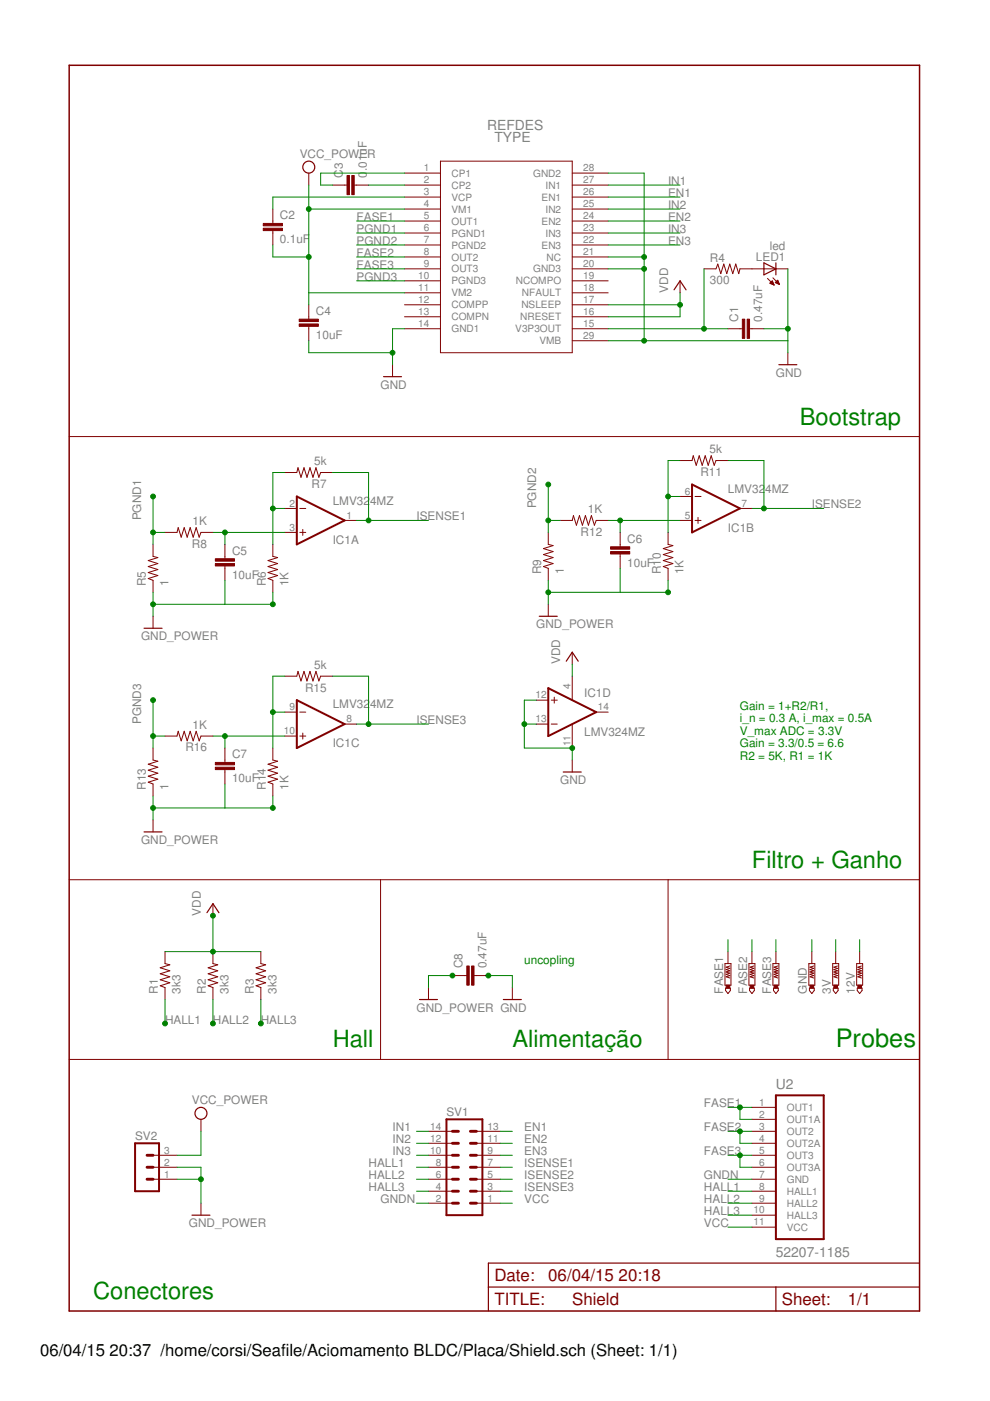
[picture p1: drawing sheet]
<svg xmlns="http://www.w3.org/2000/svg" width="210mm" height="297mm" viewBox="0 0 210 297" stroke-linecap="round" stroke-linejoin="round" font-family="sans-serif">
<g fill="none" stroke="#800000" stroke-width=".21">
<path d="M65.5 36.7v2.5M70.5 39.2h3.1M75.1 39.2h3M85.8 36.7h7.6M85.8 39.2h7.6M93.4 34.2h27.9v40.6h-27.9zM121.3 36.7h7.6M121.3 39.2h7.6M57.8 44.3v3.1M57.8 48.9v3M85.8 41.8h7.6M85.8 46.9h7.6"/>
<path d="M85.8 51.9h7.6M85.8 57h7.6M85.8 44.3h7.6M85.8 49.4h7.6M85.8 54.5h7.6M85.8 59.5h7.6M121.3 41.8h7.6M121.3 46.9h7.6M121.3 51.9h7.6M121.3 57h7.6M121.3 44.3h7.6M121.3 49.4h7.6"/>
<path d="M121.3 54.5h7.6M121.3 59.5h7.6M144.2 59.5v2.6M149.3 57h2.5l.4-1 .6 2 .7-2 .6 2 .6-2 .7 2 .6-2 .6 2 .3-1h10.1M162.7 59l1.4 1.4M163.4 59.9h.5M163.5 59.8h.3M163.6 59.6h.2M163.9 58.9l1.4 1.4M164.4 59.9l.5-.5 .4 .9zM164.4 59.9h.7M164.5 59.8h.5"/>
<path d="M164.7 59.6h.3M164.8 59.5h.1M65.5 64.6v3.1M65.5 69.2v3M83.2 77.3v2.6M85.8 67.2h7.6M85.8 64.6h7.6M85.8 69.7h7.6M85.8 62.1h7.6M121.3 67.2h7.6M121.3 64.6h7.6M121.3 69.7h7.6"/>
<path d="M121.3 62.1h7.6M121.3 72.2h7.6M154.3 69.7h3.1M158.9 69.7h3.1M163.2 60l.5-.5 .4 .9zM163.3 60h.6M163.4 60.1h.6M163.7 60.2h.3M164 60.4h.1M164.5 60h.6M164.8 60.1h.4M165.1 60.2h.1"/>
<path d="M167 74.8v2.5M14.7 92.6h180.3M144.2 97.6h2.5l.3-1 .6 2.1 .7-2.1 .6 2.1 .6-2.1 .7 2.1 .6-2.1 .6 2.1 .4-1.1h2.5M32.4 115.4v2.6l1.1 .2-2.1 .7 2.1 .6-2.1 .6 2.1 .7-2.1 .6 2.1 .6-2.1 .7 1 .3v2.6M35 112.9h2.5l.3-1 .6 2 .7-2 .6 2 .6-2 .7 2 .6-2 .6 2 .4-1h2.5M47.7 115.4v3.1M47.7 120v3M57.8 115.4v2.6l1.1 .2-2.1 .7 2.1 .6-2.1 .6 2.1 .7-2.1 .6 2.1 .6-2.1 .7 1 .3v2.6M60.4 100.2h2.5l.3-1 .6 2 .7-2 .6 2 .6-2 .7 2 .6-2 .6 2 .4-1h2.5M60.4 112.9h2.5M60.4 107.8h2.5M63.6 112.9h1.2"/>
<path d="M63.6 107.8h1.2M64.2 112.2v1.3M73.1 110.3h2.5M116.2 112.9v2.5l1.1 .3-2.1 .6 2.1 .6-2.1 .7 2.1 .6-2.1 .7 2.1 .6-2.1 .6 1 .4v2.5M118.8 110.3h2.5l.3-1 .6 2.1 .7-2.1 .6 2.1 .6-2.1 .7 2.1 .6-2.1 .6 2.1 .4-1.1h2.5M131.5 112.9v3M131.5 117.5v3M141.6 112.9v2.5l1.1 .3-2.1 .6 2.1 .6-2.1 .7 2.1 .6-2.1 .7 2.1 .6-2.1 .6 1 .4v2.5M144.2 110.3h2.5M144.2 105.3h2.5M147.4 110.3h1.2M147.4 105.3h1.2"/>
<path d="M148 109.7v1.3M156.9 107.8h2.5M32.4 130.7v2.5M116.2 128.1v2.6M121.3 138.3v2.5M32.4 158.6v2.5l1.1 .3-2.1 .6 2.1 .7-2.1 .6 2.1 .6-2.1 .7 2.1 .6-2.1 .6 1 .4v2.6M35 156.1h2.5l.3-1.1 .6 2.1 .7-2.1 .6 2.1 .6-2.1 .7 2.1 .6-2.1 .6 2.1 .4-1h2.5M47.7 158.6v3M57.8 158.6v2.5l1.1 .3-2.1 .6 2.1 .7-2.1 .6 2.1 .6-2.1 .7 2.1 .6-2.1 .6 1 .4v2.6M60.4 143.4h2.5l.3-1.1 .6 2.1 .7-2.1 .6 2.1 .6-2.1 .7 2.1 .6-2.1 .6 2.1 .4-1h2.5M60.4 156.1h2.5M60.4 151h2.5"/>
<path d="M63.6 156.1h1.2M63.6 151h1.2M64.2 155.4v1.3M73.1 153.5h2.5M113.7 153.5h2.5M113.7 148.4h2.5M116.9 153.5h1.3M116.9 148.4h1.3M117.5 147.8v1.3M121.3 143.4v5M121.3 153.5v5.1M126.4 151h2.5"/>
<path d="M32.4 173.8v2.6M47.7 163.2v3M121.3 161.1v2.6M14.7 186.5h180.3M45.1 191.6v2.5M80.7 186.5v38.1M141.6 186.5v38.1M35 201.8v2.5l1 .3-2 .6 2 .6-2 .7 2 .6-2 .6 2 .7-2 .6 1 .4v2.5M45.1 201.8v2.5l1.1 .3-2.1 .6 2.1 .6-2.1 .7 2.1 .6-2.1 .6 2.1 .7-2.1 .6 1 .4v2.5M55.3 201.8v2.5l1 .3-2 .6 2 .6-2 .7 2 .6-2 .6 2 .7-2 .6 1 .4v2.5M90.8 209.4v2.5M95.9 206.8h3.1"/>
<path d="M100.5 206.8h3M108.6 209.4v2.5M153.7 204.3h1.3v4.6h-1.3zM153.8 209.5h1.1v.5l-.6 .7-.5-.7zM154.3 201.8v2.5M154.7 204.8l-.7 .3 .7 .2-.7 .3 .7 .2-.7 .3 .7 .2-.7 .3 .7 .2-.7 .3 .7 .2M158.8 204.3h1.3v4.6h-1.3zM158.9 209.5h1v.5l-.5 .7-.5-.7zM159.4 201.8v2.5M159.8 204.8l-.8 .3 .8 .2-.8 .3 .8 .2-.8 .3 .8 .2-.8 .3 .8 .2-.8 .3 .8 .2M163.9 204.3h1.2v4.6h-1.2zM164 209.5h1v.5l-.5 .7-.5-.7z"/>
<path d="M164.5 201.8v2.5M164.9 204.8l-.8 .3 .8 .2-.8 .3 .8 .2-.8 .3 .8 .2-.8 .3 .8 .2-.8 .3 .8 .2M171.5 204.3h1.3v4.6h-1.3zM171.6 209.5h1v.5l-.5 .7-.5-.7zM172.1 201.8v2.5M172.5 204.8l-.8 .3 .8 .2-.8 .3 .8 .2-.8 .3 .8 .2-.8 .3 .8 .2-.8 .3 .8 .2M176.6 204.3h1.2v4.6h-1.2zM176.7 209.5h1v.5l-.5 .7-.5-.7zM177.2 201.8v2.5M177.6 204.8l-.8 .3 .8 .2-.8 .3 .8 .2-.8 .3 .8 .2-.8 .3 .8 .2-.8 .3 .8 .2M181.6 204.3h1.3v4.6h-1.3zM181.8 209.5h1v.5l-.5 .7-.5-.7z"/>
<path d="M182.3 201.8v2.5M182.6 204.8l-.7 .3 .7 .2-.7 .3 .7 .2-.7 .3 .7 .2-.7 .3 .7 .2-.7 .3 .7 .2M14.7 224.6h180.3M42.6 237.3v2.6M90.8 239.9h5.1M101 239.9h5.1M159.4 234.8h5.1M159.4 237.3h5.1M159.4 239.9h5.1M32.4 244.9h5.1M32.4 247.5h5.1M32.4 250h5.1"/>
<path d="M42.6 255.1v2.5M90.8 242.4h5.1M90.8 244.9h5.1M90.8 247.5h5.1M90.8 250h5.1M90.8 252.6h5.1M90.8 255.1h5.1M101 242.4h5.1M101 244.9h5.1M101 247.5h5.1M101 250h5.1M101 252.6h5.1"/>
<path d="M101 255.1h5.1M159.4 242.4h5.1M159.4 244.9h5.1M159.4 247.5h5.1M159.4 250h5.1M159.4 252.6h5.1M159.4 255.1h5.1M159.4 257.6h5.1M159.4 260.2h5.1"/>
</g>
<path d="M62.9 105.3l10.2 5-10.2 5.1zM146.7 102.7l10.2 5.1-10.2 5.1zM62.9 148.4l10.2 5.1-10.2 5.1zM116.2 145.9l10.2 5.1-10.2 5.1zM94.7 237.3h7.6v20.3h-7.6zM164.5 232.2h10.1v30.5h-10.1zM28.6 242.4h5.1v10.2h-5.1z" fill="none" stroke="#800000" stroke-width=".42"/>
<g fill="none" stroke="#800000" stroke-width=".25">
<path d="M162 55.7l2.5 1.3-2.5 1.3zM164.5 55.7v2.6M81.3 79.9h3.8M142.9 61.4l1.3-1.9 1.3 1.9M165.1 77.3h3.9M30.5 133.2h3.9M114.3 130.7h3.9M120.1 140.2l1.2-1.9 1.3 1.9M30.5 176.4h3.9M119.4 163.7h3.8M43.9 193.5l1.2-1.9 1.3 1.9M88.9 211.9h3.9"/>
<path d="M106.7 211.9h3.8M40.7 257.6h3.8M103.5 272.9h91.5M164.5 272.9v5.1M195 267.8h-91.5v10.2"/>
<circle cx="65.5" cy="35.4" r="1.27"/>
<circle cx="42.6" cy="236.1" r="1.27"/>
</g>
<g fill="#800000" stroke="#800000" stroke-width=".21">
<path d="M158.4 67.7h.5v4h-.5z"/>
<path d="M157.4 67.7h.5v4h-.5z"/>
<path d="M55.8 48.4h4.1v.5h-4.1z"/>
<path d="M55.8 47.4h4.1v.5h-4.1z"/>
<path d="M74.6 37.2h.5v4.1h-.5z"/>
<path d="M73.6 37.2h.5v4.1h-.5z"/>
<path d="M63.4 68.7h4.1v.5h-4.1z"/>
<path d="M63.4 67.7h4.1v.5h-4.1z"/>
<path d="M45.7 119.5h4v.5h-4z"/>
<path d="M45.7 118.5h4v.5h-4z"/>
<path d="M129.5 116.9h4v.6h-4z"/>
<path d="M129.5 115.9h4v.5h-4z"/>
<path d="M45.7 162.7h4v.5h-4z"/>
<path d="M45.7 161.6h4v.6h-4z"/>
<path d="M100 204.8h.5v4.1h-.5z"/>
<path d="M99 204.8h.5v4.1h-.5z"/>
<path d="M154 208.9h.7v.6h-.7z"/>
<path d="M159 208.9h.8v.6h-.8z"/>
<path d="M164.1 208.9h.8v.6h-.8z"/>
<path d="M171.7 208.9h.8v.6h-.8z"/>
<path d="M176.8 208.9h.8v.6h-.8z"/>
<path d="M181.9 208.9h.7v.6h-.7z"/>
</g>
<g fill="none" stroke="#800000" stroke-width=".61">
<path d="M95.9 239.9h1.3M99.7 239.9h1.3M31.2 250h1.2M31.2 244.9h1.2M31.2 247.5h1.2M95.9 250h1.3M95.9 252.6h1.3M95.9 255.1h1.3M95.9 242.4h1.3M95.9 244.9h1.3M95.9 247.5h1.3M99.7 250h1.3"/>
<path d="M99.7 252.6h1.3M99.7 255.1h1.3M99.7 242.4h1.3M99.7 244.9h1.3M99.7 247.5h1.3"/>
</g>
<path d="M14.7 13.8h180.3v264.2h-180.3z" fill="none" stroke="#800000" stroke-width=".32"/>
<g fill="none" stroke="#008000" stroke-width=".21">
<path d="M65.5 39.2v25.4M78.1 39.2h7.7M85.8 36.7h-17.8v2.5h2.5M128.9 36.7h7.7v35.5M128.9 39.2h15.3M57.8 51.9v2.6h7.7M65.5 44.3h20.3M75.6 54.5h10.2M75.6 57h10.2M75.6 46.9h10.2M75.6 49.4h10.2M75.6 51.9h10.2"/>
<path d="M75.6 59.5h10.2M85.8 41.8h-28v2.5M128.9 54.5h7.7M128.9 57h7.7M128.9 46.9h15.3M128.9 41.8h15.3M128.9 44.3h15.3M128.9 49.4h15.3M128.9 51.9h15.3M149.3 57v12.7M167 57v17.8M65.5 72.2v2.6h17.7"/>
<path d="M65.5 62.1h20.3M85.8 69.7h-2.6v7.6M128.9 69.7h25.4M128.9 72.2h38.1M128.9 64.6h15.3M144.2 62.1v5.1h-15.3M162 69.7h5M144.2 97.6h-2.6v15.3M154.3 97.6h7.7v10.2M32.4 105.3v10.1M32.4 112.9h2.6M45.1 112.9h15.3"/>
<path d="M47.7 112.9v2.5M57.8 107.8h2.6M60.4 100.2h-2.6v15.2M70.5 100.2h7.6v10.1M75.6 110.3h15.2M116.2 102.7v10.2M116.2 110.3h2.6M128.9 110.3h15.3M131.5 110.3v2.6M141.6 105.3h2.6M159.4 107.8h15.2M32.4 125.6v5.1"/>
<path d="M47.7 123v5.1M57.8 125.6v2.5h-25.4M116.2 123v5.1M131.5 120.5v5.1M141.6 123v2.6h-25.4M32.4 148.4v10.2M32.4 156.1h2.6M45.1 156.1h15.3M47.7 156.1v2.5M57.8 151h2.6M60.4 143.4h-2.6v15.2M70.5 143.4h7.6v10.1"/>
<path d="M75.6 153.5h15.2M111.2 153.5h2.5M113.7 148.4h-2.5v10.2h10.1v2.5M121.3 140.8v2.6M32.4 168.8v5M47.7 166.2v5.1M57.8 168.8v2.5h-25.4M45.1 194.1v7.7M154.3 199.2v2.6M159.4 199.2v2.6M164.5 199.2v2.6M172.1 199.2v2.6"/>
<path d="M177.2 199.2v2.6M182.3 199.2v2.6M35 201.8h20.3M35 211.9v5.1M45.1 211.9v5.1M55.3 211.9v5.1M95.9 206.8h-5.1v2.6M103.5 206.8h5.1v2.6M42.6 239.9v5h-5.1M88.3 239.9h2.5M106.1 239.9h2.5M154.3 239.9h5.1"/>
<path d="M154.3 234.8h5.1M156.9 234.8v2.5h2.5M156.9 239.9v2.5h2.5M37.5 250h5.1M37.5 247.5h5.1v7.6M88.3 250h2.5M88.3 255.1h2.5M88.3 247.5h2.5M88.3 252.6h2.5M88.3 244.9h2.5M88.3 242.4h2.5M106.1 250h2.5"/>
<path d="M106.1 255.1h2.5M106.1 247.5h2.5M106.1 252.6h2.5M106.1 244.9h2.5M106.1 242.4h2.5M154.3 250h5.1M154.3 255.1h5.1M154.3 257.6h5.1M154.3 252.6h5.1M154.3 244.9h5.1M156.9 244.9v2.6h2.5M154.3 260.2h5.1"/>
</g>
<g fill="#008000" stroke="#008000" stroke-width=".21">
<circle cx="83.2" cy="74.8" r=".51"/>
<circle cx="136.6" cy="57" r=".51"/>
<circle cx="136.6" cy="72.2" r=".51"/>
<circle cx="136.6" cy="54.5" r=".51"/>
<circle cx="167" cy="69.7" r=".51"/>
<circle cx="103.5" cy="206.8" r=".51"/>
<circle cx="42.6" cy="250" r=".51"/>
<circle cx="121.3" cy="158.6" r=".51"/>
<circle cx="111.2" cy="153.5" r=".51"/>
<circle cx="144.2" cy="64.6" r=".51"/>
<circle cx="45.1" cy="194.1" r=".51"/>
<circle cx="45.1" cy="201.8" r=".51"/>
<circle cx="149.3" cy="69.7" r=".51"/>
<circle cx="55.3" cy="217" r=".51"/>
<circle cx="35" cy="217" r=".51"/>
<circle cx="45.1" cy="217" r=".51"/>
<circle cx="156.9" cy="244.9" r=".51"/>
<circle cx="156.9" cy="239.9" r=".51"/>
<circle cx="156.9" cy="234.8" r=".51"/>
<circle cx="162" cy="107.8" r=".51"/>
<circle cx="78.1" cy="153.5" r=".51"/>
<circle cx="32.4" cy="148.4" r=".51"/>
<circle cx="32.4" cy="156.1" r=".51"/>
<circle cx="32.4" cy="105.3" r=".51"/>
<circle cx="32.4" cy="112.9" r=".51"/>
<circle cx="116.2" cy="102.7" r=".51"/>
<circle cx="116.2" cy="110.3" r=".51"/>
<circle cx="57.8" cy="107.8" r=".51"/>
<circle cx="78.1" cy="110.3" r=".51"/>
<circle cx="47.7" cy="112.9" r=".51"/>
<circle cx="141.6" cy="105.3" r=".51"/>
<circle cx="131.5" cy="110.3" r=".51"/>
<circle cx="57.8" cy="151" r=".51"/>
<circle cx="47.7" cy="156.1" r=".51"/>
<circle cx="57.8" cy="171.3" r=".51"/>
<circle cx="32.4" cy="171.3" r=".51"/>
<circle cx="57.8" cy="128.1" r=".51"/>
<circle cx="32.4" cy="128.1" r=".51"/>
<circle cx="141.6" cy="125.6" r=".51"/>
<circle cx="116.2" cy="125.6" r=".51"/>
<circle cx="95.9" cy="206.8" r=".51"/>
<circle cx="65.5" cy="44.3" r=".51"/>
<circle cx="65.5" cy="54.5" r=".51"/>
</g>
<text font-size="5.4" fill="#008000" x="177.2" y="222.1">Probes</text>
<g font-size="5" fill="#008000">
<text x="169.6" y="90">Bootstrap</text>
<text x="159.4" y="184">Filtro + Ganho</text>
<text x="70.5" y="222.1">Hall</text>
<text x="108.6" y="222.1">Alimentação</text>
<text x="19.7" y="275.4">Conectores</text>
</g>
<g font-size="3.6" fill="#800000">
<text x="104.8" y="271.6">Date:</text>
<text x="116.2" y="271.6">06/04/15</text>
<text x="131.2" y="271.6">20:18</text>
<text x="104.8" y="276.7">TITLE:</text>
<text x="121.3" y="276.7">Shield</text>
<text x="165.8" y="276.7">Sheet:</text>
<text x="179.7" y="276.7">1/1</text>
</g>
<g font-size="3.5">
<text x="8.5" y="287.5">06/04/15</text>
<text x="23.2" y="287.5">20:37 /home/corsi/Seafile/Aciomamento BLDC/Placa/Shield.sch (Sheet: 1/1)</text>
</g>
<g font-size="2.9" fill="#808080">
<text x="103.3" y="27.6">REFDES</text>
<text x="104.8" y="30.1">TYPE</text>
<text x="164.5" y="231">U2</text>
<text x="164.5" y="266.5">52207-1185</text>
</g>
<g font-size="2.5" fill="#808080">
<text x="63.6" y="33.5">VCC_POWER</text>
<text x="72.7" y="37.7" transform="rotate(-90 72.7 37.7)">C3</text>
<text x="77.8" y="37.7" transform="rotate(-90 77.8 37.7)">0</text>
<text x="77.8" y="36.3" transform="rotate(-90 77.8 36.3)">.01uF</text>
<text x="141.6" y="41.8">EN1</text>
<text x="141.6" y="39.2">IN1</text>
<text x="59.4" y="46.5">C2</text>
<text x="75.6" y="46.9">FASE1</text>
<text x="141.6" y="44.3">IN2</text>
<text x="141.6" y="46.9">EN2</text>
<text x="59.4" y="51.6">0.1uF</text>
<text x="75.6" y="49.4">PGND1</text>
<text x="75.6" y="51.9">PGND2</text>
<text x="141.6" y="49.4">IN3</text>
<text x="141.6" y="51.9">EN3</text>
<text x="163.2" y="53.1">led</text>
<text x="75.6" y="57">FASE3</text>
<text x="75.6" y="54.5">FASE2</text>
<text x="75.6" y="59.6">PGND3</text>
<text x="150.5" y="55.5">R4</text>
<text x="160.3" y="55.2">LED1</text>
<text x="141.6" y="62.1" transform="rotate(-90 141.6 62.1)">VDD</text>
<text x="150.5" y="60.3">300</text>
<text x="67" y="71.9">10uF</text>
<text x="67" y="66.8">C4</text>
<text x="156.5" y="68.2" transform="rotate(-90 156.5 68.2)">C1</text>
<text x="161.6" y="68.2" transform="rotate(-90 161.6 68.2)">0.47uF</text>
<text x="80.7" y="82.4">GND</text>
<text x="164.5" y="79.9">GND</text>
<text x="66.6" y="98.7">5k</text>
<text x="148.5" y="100.9">R11</text>
<text x="150.4" y="96.1">5k</text>
<text x="66.1" y="103.5">R7</text>
<text x="70.5" y="107">LMV32</text>
<text x="78.4" y="107">4MZ</text>
<text x="113.7" y="107.8" transform="rotate(-90 113.7 107.8)">PGND2</text>
<text x="154.3" y="104.5">LMV32</text>
<text x="162.3" y="104.5">4MZ</text>
<text x="172.1" y="107.8">ISENSE2</text>
<text x="29.9" y="110.3" transform="rotate(-90 29.9 110.3)">PGND1</text>
<text x="40.8" y="111.4">1K</text>
<text x="88.3" y="110.3">ISENSE1</text>
<text x="123.1" y="113.6">R12</text>
<text x="124.6" y="108.8">1K</text>
<text x="154.3" y="112.8">IC1B</text>
<text x="40.7" y="116.2">R8</text>
<text x="49.2" y="117.6">C5</text>
<text x="70.5" y="115.3">IC1A</text>
<text x="133" y="115">C6</text>
<text x="30.9" y="124.3" transform="rotate(-90 30.9 124.3)">R5</text>
<text x="35.7" y="124.3" transform="rotate(-90 35.7 124.3)">1</text>
<text x="49.2" y="122.7">10uF</text>
<text x="56.3" y="124.3" transform="rotate(-90 56.3 124.3)">R6</text>
<text x="61.1" y="124.3" transform="rotate(-90 61.1 124.3)">1K</text>
<text x="114.7" y="121.8" transform="rotate(-90 114.7 121.8)">R9</text>
<text x="119.5" y="121.8" transform="rotate(-90 119.5 121.8)">1</text>
<text x="133" y="120.1">10uF</text>
<text x="140.1" y="121.8" transform="rotate(-90 140.1 121.8)">R10</text>
<text x="144.9" y="121.8" transform="rotate(-90 144.9 121.8)">1K</text>
<text x="29.9" y="135.7">GND_POWER</text>
<text x="113.7" y="133.2">GND_POWER</text>
<text x="66.6" y="141.8">5k</text>
<text x="118.8" y="140.8" transform="rotate(-90 118.8 140.8)">VDD</text>
<text x="64.7" y="146.6">R15</text>
<text x="123.9" y="147.8">IC1D</text>
<text x="29.9" y="153.5" transform="rotate(-90 29.9 153.5)">PGND3</text>
<text x="40.8" y="154.5">1K</text>
<text x="70.5" y="150.2">LMV32</text>
<text x="78.4" y="150.2">4MZ</text>
<text x="88.3" y="153.5">ISENSE3</text>
<text x="39.3" y="159.3">R16</text>
<text x="49.2" y="160.8">C7</text>
<text x="70.5" y="158.5">IC1C</text>
<text x="123.9" y="156.1">LMV324MZ</text>
<text x="30.9" y="167.5" transform="rotate(-90 30.9 167.5)">R13</text>
<text x="35.7" y="167.5" transform="rotate(-90 35.7 167.5)">1</text>
<text x="49.2" y="165.8">10uF</text>
<text x="56.3" y="167.5" transform="rotate(-90 56.3 167.5)">R14</text>
<text x="61.1" y="167.5" transform="rotate(-90 61.1 167.5)">1K</text>
<text x="118.8" y="166.2">GND</text>
<text x="29.9" y="178.9">GND_POWER</text>
<text x="42.6" y="194.1" transform="rotate(-90 42.6 194.1)">VDD</text>
<text x="98.1" y="205.3" transform="rotate(-90 98.1 205.3)">C8</text>
<text x="103.2" y="205.3" transform="rotate(-90 103.2 205.3)">0.47uF</text>
<text x="33.5" y="210.7" transform="rotate(-90 33.5 210.7)">R1</text>
<text x="38.3" y="210.7" transform="rotate(-90 38.3 210.7)">3k3</text>
<text x="43.6" y="210.7" transform="rotate(-90 43.6 210.7)">R2</text>
<text x="48.4" y="210.7" transform="rotate(-90 48.4 210.7)">3k3</text>
<text x="53.8" y="210.7" transform="rotate(-90 53.8 210.7)">R3</text>
<text x="58.6" y="210.7" transform="rotate(-90 58.6 210.7)">3k3</text>
<text x="88.3" y="214.5">GND_POWER GND</text>
<text x="153.3" y="210.7" transform="rotate(-90 153.3 210.7)">FASE1</text>
<text x="158.4" y="210.7" transform="rotate(-90 158.4 210.7)">FASE2</text>
<text x="163.5" y="210.7" transform="rotate(-90 163.5 210.7)">FASE3</text>
<text x="171.1" y="210.7" transform="rotate(-90 171.1 210.7)">GND</text>
<text x="176.2" y="210.7" transform="rotate(-90 176.2 210.7)">3V</text>
<text x="181.3" y="210.7" transform="rotate(-90 181.3 210.7)">12V</text>
<text x="35" y="217">HALL1</text>
<text x="45.1" y="217">HALL2</text>
<text x="55.3" y="217">HALL3</text>
<text x="40.7" y="234.1">VCC_POWER</text>
<text x="83.2" y="239.9">IN1</text>
<text x="94.7" y="236.6">SV1</text>
<text x="111.2" y="239.9">EN1</text>
<text x="149.3" y="239.9">FASE2</text>
<text x="149.3" y="234.8">FASE1</text>
<text x="28.6" y="241.6">SV2</text>
<text x="83.2" y="242.4">IN2</text>
<text x="83.2" y="244.9">IN3</text>
<text x="111.2" y="242.4">EN2</text>
<text x="111.2" y="244.9">EN3</text>
<text x="149.3" y="244.9">FASE3</text>
<text x="78.2" y="247.5">HALL1</text>
<text x="78.2" y="250">HALL2</text>
<text x="111.2" y="250">ISENSE2</text>
<text x="111.2" y="247.5">ISENSE1</text>
<text x="149.3" y="250">GNDN</text>
<text x="78.2" y="252.6">HALL3</text>
<text x="80.7" y="255.1">GNDN</text>
<text x="111.2" y="255.1">VCC</text>
<text x="111.2" y="252.6">ISENSE3</text>
<text x="149.3" y="257.6">HALL3</text>
<text x="149.3" y="252.6">HALL1</text>
<text x="149.3" y="255.1">HALL2</text>
<text x="40.1" y="260.2">GND_POWER</text>
<text x="149.3" y="260.2">VCC</text>
</g>
<g font-size="2.5" fill="#008000">
<text x="156.9" y="150.5">Gain = 1+R2/R1,</text>
<text x="156.9" y="153.1">i_n = 0.3 A, i_max = 0.5A</text>
<text x="156.9" y="155.8">V_max ADC = 3.3V</text>
<text x="156.9" y="158.5">Gain = 3.3/0.5 = 6.6</text>
<text x="156.9" y="161.1">R2 = 5K, R1 = 1K</text>
<text x="111.2" y="204.3">uncopling</text>
</g>
<g font-size="2.1" fill="#808080">
<text x="89.9" y="36.3">1</text>
<text x="89.9" y="38.9">2</text>
<text x="89.9" y="41.4">3</text>
<text x="95.7" y="37.5">CP1</text>
<text x="95.7" y="40">CP2</text>
<text x="113" y="37.5">GND2</text>
<text x="115.7" y="40">IN1</text>
<text x="123.7" y="41.4">26</text>
<text x="123.7" y="36.3">28</text>
<text x="123.7" y="38.9">27</text>
<text x="89.9" y="46.5">5</text>
<text x="89.9" y="44">4</text>
<text x="95.7" y="47.6">OUT1</text>
<text x="95.7" y="42.5">VCP</text>
<text x="95.7" y="45.1">VM1</text>
<text x="114.8" y="42.5">EN1</text>
<text x="114.8" y="47.6">EN2</text>
<text x="115.7" y="45.1">IN2</text>
<text x="123.7" y="46.5">24</text>
<text x="123.7" y="44">25</text>
<text x="89.9" y="49">6</text>
<text x="89.9" y="51.6">7</text>
<text x="95.7" y="50.2">PGND1</text>
<text x="95.7" y="52.7">PGND2</text>
<text x="114.8" y="52.7">EN3</text>
<text x="115.7" y="50.2">IN3</text>
<text x="123.7" y="51.6">22</text>
<text x="123.7" y="49">23</text>
<text x="88.7" y="59.2">10</text>
<text x="89.9" y="54.1">8</text>
<text x="89.9" y="56.7">9</text>
<text x="95.7" y="55.2">OUT2</text>
<text x="95.7" y="57.8">OUT3</text>
<text x="113" y="57.8">GND3</text>
<text x="115.9" y="55.2">NC</text>
<text x="123.7" y="56.7">20</text>
<text x="123.7" y="54.1">21</text>
<text x="123.7" y="59.2">19</text>
<text x="88.7" y="64.3">12</text>
<text x="88.7" y="61.7">11</text>
<text x="95.7" y="65.4">COMPP</text>
<text x="95.7" y="60.3">PGND3</text>
<text x="95.7" y="62.9">VM2</text>
<text x="109.4" y="60.3">NCOMPO</text>
<text x="110.5" y="65.4">NSLEEP</text>
<text x="110.7" y="62.9">NFAULT</text>
<text x="123.7" y="61.7">18</text>
<text x="123.7" y="64.3">17</text>
<text x="88.7" y="66.8">13</text>
<text x="88.7" y="69.4">14</text>
<text x="95.7" y="67.9">COMPN</text>
<text x="95.7" y="70.5">GND1</text>
<text x="109.3" y="70.5">V3P3OUT</text>
<text x="110.3" y="67.9">NRESET</text>
<text x="123.7" y="66.8">16</text>
<text x="123.7" y="69.4">15</text>
<text x="123.7" y="71.9">29</text>
<text x="114.4" y="73">VMB</text>
<text x="61.4" y="107.4">2</text>
<text x="145.2" y="104.9">6</text>
<text x="157.2" y="107.4">7</text>
<text x="61.4" y="112.5">3</text>
<text x="73.4" y="110">1</text>
<text x="145.2" y="110">5</text>
<text x="113.5" y="148.1">12</text>
<text x="121" y="146.1" transform="rotate(-90 121 146.1)">4</text>
<text x="60.2" y="155.7">10</text>
<text x="61.4" y="150.6">9</text>
<text x="73.4" y="153.2">8</text>
<text x="113.5" y="153.2">13</text>
<text x="126.8" y="150.6">14</text>
<text x="121" y="158.2" transform="rotate(-90 121 158.2)">11</text>
<text x="91.2" y="239.5">14</text>
<text x="103.3" y="239.5">13</text>
<text x="161" y="234.4">1</text>
<text x="161" y="237">2</text>
<text x="161" y="239.5">3</text>
<text x="166.8" y="235.5">OUT1</text>
<text x="166.8" y="238.1">OUT1A</text>
<text x="34.8" y="244.6">3</text>
<text x="91.2" y="244.6">10</text>
<text x="91.2" y="242">12</text>
<text x="103.3" y="244.6">9</text>
<text x="103.3" y="242">11</text>
<text x="161" y="242">4</text>
<text x="161" y="244.6">5</text>
<text x="166.8" y="240.6">OUT2</text>
<text x="166.8" y="243.2">OUT2A</text>
<text x="166.8" y="245.7">OUT3</text>
<text x="34.8" y="249.7">1</text>
<text x="34.8" y="247.1">2</text>
<text x="92.4" y="249.7">6</text>
<text x="92.4" y="247.1">8</text>
<text x="103.3" y="249.7">5</text>
<text x="103.3" y="247.1">7</text>
<text x="161" y="247.1">6</text>
<text x="161" y="249.7">7</text>
<text x="166.8" y="248.2">OUT3A</text>
<text x="166.8" y="250.8">GND</text>
<text x="92.4" y="254.7">2</text>
<text x="92.4" y="252.2">4</text>
<text x="103.3" y="254.7">1</text>
<text x="103.3" y="252.2">3</text>
<text x="159.8" y="257.3">10</text>
<text x="161" y="252.2">8</text>
<text x="161" y="254.7">9</text>
<text x="166.8" y="253.3">HALL1</text>
<text x="166.8" y="255.9">HALL2</text>
<text x="159.8" y="259.8">11</text>
<text x="166.8" y="258.4">HALL3</text>
<text x="166.8" y="260.9">VCC</text>
</g>
</svg>
